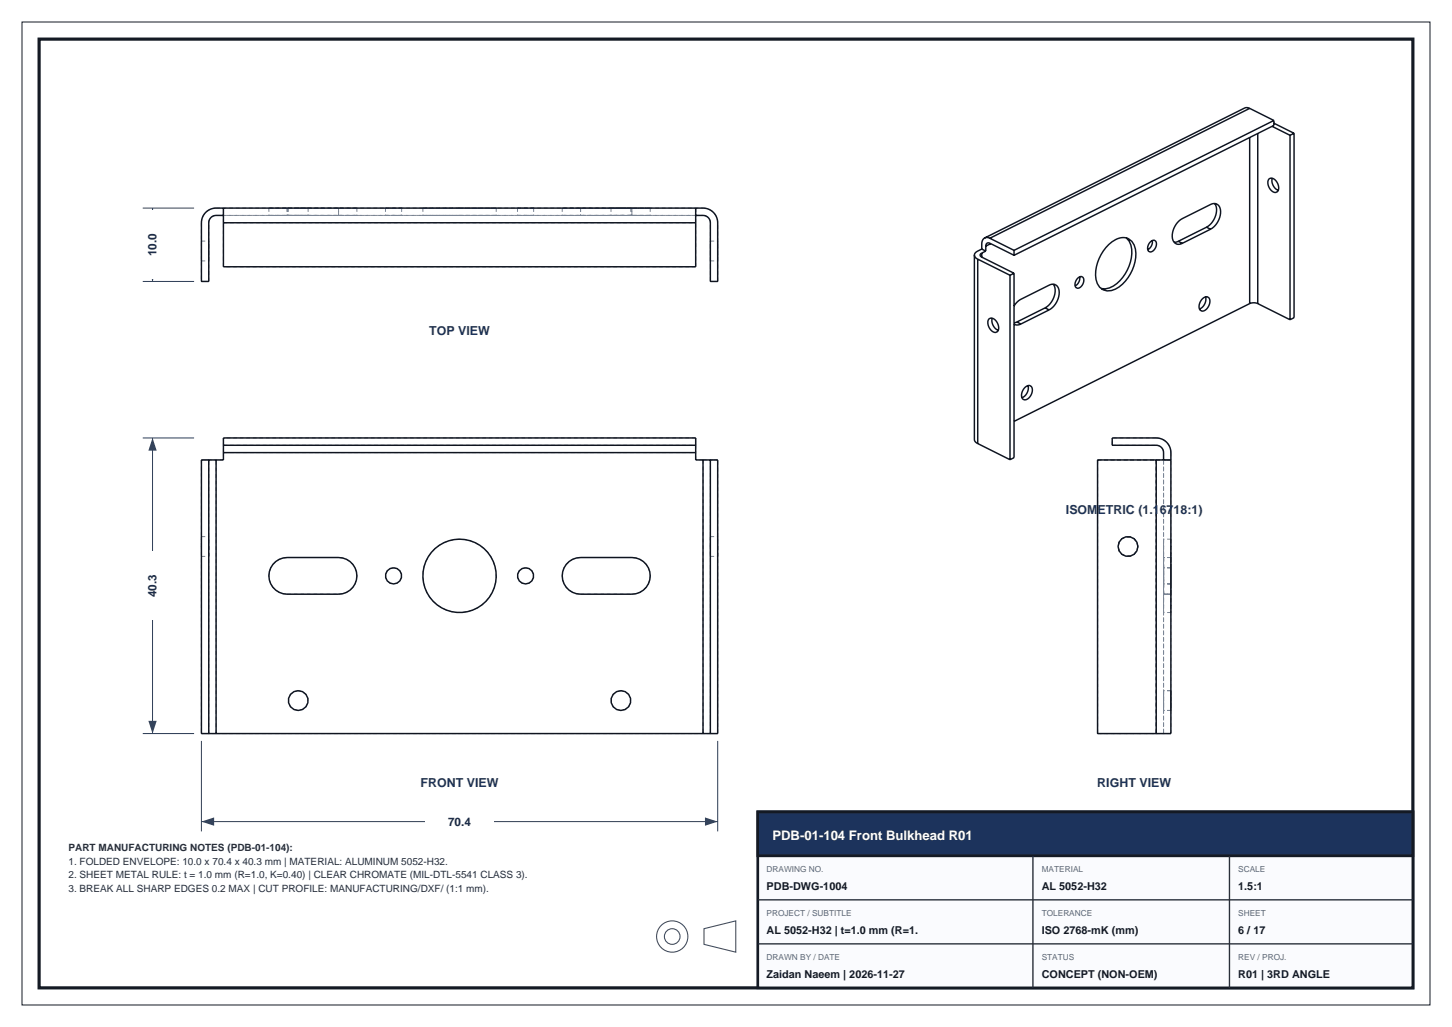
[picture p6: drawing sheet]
<svg xmlns="http://www.w3.org/2000/svg" width="297mm" height="210mm" viewBox="0 0 297 210" stroke-linecap="round" stroke-linejoin="round" font-family="sans-serif">
<path d="M8 8h281v194h-281z" fill="none" stroke="#141a24" stroke-width=".65" stroke-linecap="butt"/>
<path d="M4.5 4.5h288v201h-288z" fill="none" stroke="#141a24" stroke-width=".2"/>
<path d="M155 166h134v36h-134z" fill-rule="evenodd" fill="#fafbfe" stroke="#141a24" stroke-width=".55"/>
<path d="M155 166h134v9h-134z" fill-rule="evenodd" fill="#1c335c" stroke="#141a24" stroke-width=".55"/>
<path d="M211.3 175v27M251.5 175v27M155 193h134M155 184h134" fill="none" stroke="#262e38" stroke-width=".28"/>
<g fill="none" stroke="#404d5c" stroke-width=".22">
<path d="M144 189.9l6.5-1.6v6.4l-6.5-1.6z"/>
<circle cx="137.5" cy="191.5" r="3.2"/>
<circle cx="137.5" cy="191.5" r="1.6"/>
</g>
<g fill="none" stroke="#7a8594" stroke-width=".2" stroke-dasharray=".8 .6" stroke-linecap="butt">
<path d="M41.2 49.3h1.5M41.2 49.3v4.1M41.2 53.4v-4.1M41.2 45.5v12.1M41.2 53.4h1.5M42.7 49.3v4.1M42.7 53.4v-4.1M42.7 57.6v-12.1M42.7 57.6h-1.5M42.7 45.5l.1-.6 .3-.4 .4-.3 .7-.1M44.2 42.5a3 3 0 0 0-3 3M44.2 42.5h99.6"/>
<path d="M44.2 44.1h99.6M45.7 54.5v-9M45.7 44.1v-1.6M45.7 45.5v-1.4M45.7 42.5v1.6M45.7 45.5h96.6M55 44.1h3.7M55 42.5h3.7M55 42.5v1.6M58.7 44.1h10.5M58.7 44.1h-3.7M58.7 42.5h-3.7"/>
<path d="M58.7 42.5h10.5M58.7 42.5v1.6M59 44.1h2M59 42.5h4M59 42.5v1.6M61 44.1h2M61 42.5h-2M63 44.1h-4M63 42.5h-2M63 42.5v1.6M69.2 42.5h-10.5M69.2 44.1h-10.5"/>
<path d="M69.2 44.1h3.8M69.2 42.5h3.8M69.2 42.5v1.6M69.2 44.1v-1.6M73 44.1h-3.8M73 42.5h-3.8M73 42.5v1.6M78.8 44.1h1.7M78.8 42.5h3.3M78.8 42.5v1.6M80.5 44.1h1.6M80.5 42.5h-1.7"/>
<path d="M82.1 44.1h-3.3M82.1 42.5h-1.6M82.1 42.5v1.6M86.5 44.1h7.5M86.5 42.5h15M86.5 42.5v1.6M94 44.1h7.5M94 42.5h-7.5M101.5 44.1h-15M101.5 42.5h-7.5M101.5 42.5v1.6M105.8 44.1h1.7"/>
<path d="M105.8 42.5h3.4M105.8 42.5v1.6M107.5 44.1h1.7M107.5 42.5h-1.7M109.2 44.1h-3.4M109.2 42.5h-1.7M109.2 42.5v1.6M115 44.1h3.8M115 42.5h3.8M115 42.5v1.6M118.8 44.1h10.5M118.8 44.1h-3.8"/>
<path d="M118.8 42.5h-3.8M118.8 42.5h10.5M118.8 42.5v1.6M125 44.1h2M125 42.5h4M125 42.5v1.6M127 44.1h2M127 42.5h-2M129 44.1h-4M129 42.5h-2M129 42.5v1.6M129.3 42.5h-10.5"/>
<path d="M129.3 44.1h-10.5M129.3 44.1h3.7M129.3 42.5h3.7M129.3 42.5v1.6M129.3 44.1v-1.6M133 44.1h-3.7M133 42.5h-3.7M133 42.5v1.6M142.3 54.5v-9M142.3 54.5h-96.6M142.3 45.5v-1.4M142.3 42.5v1.6"/>
<path d="M142.3 44.1h-96.6M145.3 49.3h1.5M145.3 49.3v4.1M145.3 53.4v-4.1M145.3 57.6v-12.1M145.3 45.5l-.1-.4-.3-.6-.4-.3-.7-.1M145.3 57.6h1.5M145.3 53.4h1.5M146.8 49.3v4.1M146.8 53.4v-4.1M146.8 45.5a3 3 0 0 0-3-3M146.8 57.6v-12.1"/>
<path d="M41.2 94v56M41.2 94h3M42.7 94h-1.5M45.7 92.6v-3.1M45.7 89.5v1.5M45.7 91h96.6M45.7 92.6v1.4M45.7 94h-1.5M45.7 92.6h96.6M142.3 89.5h-96.6M142.3 89.5v3.1M142.3 91v-1.5"/>
<path d="M142.3 94v-1.4M143.8 94h3M143.8 94h-1.5M143.8 94v56M145.3 94v56M146.8 94h-1.5M224.5 94h12M224.5 94v56M227.5 91h9M227.5 91v-1.5M236.5 89.5h-9M236.5 91l.7 .2 .4 .3 .3 .6 .1 .5"/>
<path d="M236.5 94h1.5M236.5 94h3M236.5 94v56M238 92.6v1.4M238 94h1.5M238 94v56M239.5 92.6a3 3 0 0 0-3-3.1M239.5 92.6v1.4M239.5 94h-1.5M41.2 111.8v-2.1M41.2 109.7v4.1M41.2 113.8v-2"/>
<path d="M41.2 113.8h1.5M41.2 109.7h1.5M42.7 111.8v2M42.7 113.8v-4.1M42.7 109.7v2.1M58.7 114a3.8 3.8 0 0 0-3.7 3.7 3.8 3.8 0 0 0 3.7 3.8M69.2 114h-10.5M80.5 116.1a1.65 1.65 0 0 0-1.5 2.3 1.65 1.65 0 0 0 2.6 .6 1.65 1.65 0 0 0-.4-2.7l-.7-.2M94 110.2a7.5 7.5 0 0 0-6.7 11 7.5 7.5 0 0 0 12.8 .9 7.5 7.5 0 0 0-5-11.8l-1.1-.1M107.5 116.1a1.65 1.65 0 0 0-1.5 2.3 1.65 1.65 0 0 0 2.6 .6 1.65 1.65 0 0 0-.4-2.7l-.7-.2M118.8 114a3.8 3.8 0 0 0-3.8 3.7 3.8 3.8 0 0 0 3.8 3.8M129.3 114h-10.5"/>
<path d="M145.3 111.8v-2.1M145.3 109.7v4.1M145.3 113.8v-2M145.3 113.8h1.5M145.3 109.7h1.5M146.8 111.8v2M146.8 113.8v-4.1M146.8 109.7v2.1M232.8 111.8a2.02 2.02 0 0 0-2.8-1.9 2.02 2.02 0 0 0-.8 3.2 2.02 2.02 0 0 0 3.3-.5l.3-.8M232.8 111.8a2.02 2.02 0 0 1-2.8 1.8 2.02 2.02 0 0 1-.8-3.2 2.02 2.02 0 0 1 3.3 .5l.3 .9M238 114v7.5M238 110.2v15"/>
<path d="M238 116.1v3.3M238 119.4v-3.3M239.5 114h-1.5M239.5 114v7.5M239.5 110.2h-1.5M239.5 110.2v15M239.5 116.1h-1.5M239.5 116.1v3.3M239.5 119.4v-3.3M239.5 119.4h-1.5M58.7 121.5h10.5M69.2 121.5a3.8 3.8 0 0 0 3.8-3.8 3.8 3.8 0 0 0-3.8-3.7"/>
<path d="M118.8 121.5h10.5M129.3 121.5a3.8 3.8 0 0 0 3.7-3.8 3.8 3.8 0 0 0-3.7-3.7M238 121.5v-7.5M238 121.5h1.5M238 125.2v-15M239.5 121.5h-1.5M239.5 121.5v-7.5M239.5 125.2v-15M239.5 125.2h-1.5M41.2 150h1.5M42.7 150v-56M44.2 150h-3"/>
<path d="M44.2 150h99.6M44.2 150v-56M61 141.2a2.02 2.02 0 0 0-1.9 2.8 2.02 2.02 0 0 0 3.3 .7 2.02 2.02 0 0 0-.5-3.3l-.9-.2M127 141.2a2.03 2.03 0 0 0-1.9 2.8 2.03 2.03 0 0 0 3.3 .7 2.03 2.03 0 0 0-.5-3.3l-.9-.2M145.3 150h1.5M146.8 150v-56M146.8 150h-3M224.5 150h12M224.5 150v-56M236.5 150h1.5M236.5 150h-12M236.5 150v-56"/>
<path d="M238 141.2v4.1M238 145.3v-4.1M238 150v-56M238 150h1.5M239.5 141.2h-1.5M239.5 141.2v4.1M239.5 145.3v-4.1M239.5 150h-1.5M239.5 150v-56M239.5 150h-3M239.5 145.3h-1.5"/>
</g>
<g fill="none" stroke="#0f141f" stroke-width=".3">
<path d="M255.6 22.2l-.5-.2-.5 .1-53.2 26.6M255.6 22.2l5 2.4M255.6 22.2l-53.1 26.5M255.6 28.1v34M257.3 27.3v34.8M259.6 36.6a.92 .92 0 0 1 1.4 .4 1.74 1.74 0 0 1 .1 2.3 1.84 1.84 0 0 1-1.8-2zM260.2 25.8l3.7 1.9M260.2 36.4v.2a2.16 2.16 0 0 0 1.3 2.3M260.6 24.6v1l-53.2 26.6M260.6 24.6l-53.2 26.6M260.6 25.2l4.1 2.1M263.9 27.7v37.7"/>
<path d="M264.7 27.3l-.8 .4M264.7 27.3v37.7l-.8 .4M45.7 42.5v3M45.7 44.1h-2l-.6 .4-.4 .7v12.4h-1.5v-12.1a3 3 0 0 1 3-3h99.6a3 3 0 0 1 3 3v12.1h-1.5v-12.4l-.3-.6-.7-.5h-2M45.7 45.5v9h96.6v-9M45.7 45.5h96.6M142.3 42.5v3M199.3 52.2l.2 .4 .5 .4M199.3 52.2v37.7l.2 .4 .5 .4M200 53l6.6 3.3M200 53v37.7M200.8 50.9l-1.1 .7-.4 .6"/>
<path d="M200.8 51.8l-.3 .4 .3 .4M200.8 51.8v.8M200.8 50.9l.8 .4M200.8 52.6l6.6 3.3M201.4 48.7l-.5 .7-.1 1.5M201.4 48.7l.5-.1 .6 .1M201.6 50.3l.3-.5 .5-.1 5 2.5M201.6 50.3v1M201.6 51.3l-.8 .5M202.5 48.7l4.9 2.5M202.7 49.8l-1.1 .5M206.6 56.3v37.7"/>
<path d="M207.4 51.2v1M207.4 55.9v37.7l-.8 .4M207.4 55.9l-.8 .4M215.4 58.1a3.8 3.8 0 0 1-1.3 4.6l-.3 .3M220.5 56.9l.7-.4a.7 .7 0 0 1 .5 1.2 1.42 1.42 0 0 1-1.5 1.2 1.45 1.45 0 0 1 .3-2zM220.8 56.6l-.1 1.1-.8 .8M226.8 50a4.7 4.7 0 0 1 2.5-1.4h.4a2.47 2.47 0 0 1 2.5 2.3 8.4 8.4 0 0 1-4 8.2 2.58 2.58 0 0 1-4-2 8.5 8.5 0 0 1 2.6-7.1zM230.4 48.7a4.8 4.8 0 0 1 .8 4.9 8.1 8.1 0 0 1-4.3 5.3l-.8 .2-.9-.1M235.3 49.4l.7-.3a.7 .7 0 0 1 .5 1.1 1.42 1.42 0 0 1-1.4 1.3 1.45 1.45 0 0 1 .2-2.1zM235.7 49.2l-.2 1.1-.7 .7M241 49.3l-.8 .2M241 49.3l.8 .5"/>
<path d="M246.8 46.5l-5.8 2.8M246.8 46.5l.8 .4M247.6 46.9a4 4 0 0 0 1.9-4.5 1.17 1.17 0 0 0-1.1-.8l-.8 .2-5.8 2.9a4 4 0 0 0-1.9 4.5 1.17 1.17 0 0 0 1.2 .8l.7-.2M247.6 46.9l-5.8 2.9M248.5 41.6a3.8 3.8 0 0 1-1.4 4.7l-.3 .2M202.3 65.2a.92 .92 0 0 1 1.4 .4 1.74 1.74 0 0 1 .2 2.3 1.84 1.84 0 0 1-1.8-1.9zM203 65.1l-.1 .1a2.16 2.16 0 0 0 1.3 2.3M207.4 62.6l.6-.8 .7-.5 6.1-3.1a1.34 1.34 0 0 1 1.4 .2 1.34 1.34 0 0 1 .5 1.3 4.3 4.3 0 0 1-2.1 3.7M208 65.8l-.6 .2M208 65.8l.8 .5M208.8 66.3a1.28 1.28 0 0 1-1.4 0M209.7 79.2l.8-.4a.77 .77 0 0 1 .7 1.1 1.8 1.8 0 0 1-1.8 1.8 1.78 1.78 0 0 1 .3-2.5z"/>
<path d="M210.3 78.9a2.15 2.15 0 0 1-1.3 2.4M213.8 63l-5.8 2.8M213.8 63l.8 .4M214.6 63.4l-5.8 2.9M246 61.1l.8-.4a.77 .77 0 0 1 .7 1.1 1.8 1.8 0 0 1-1.8 1.8 1.78 1.78 0 0 1 .3-2.5zM246.6 60.7a2.15 2.15 0 0 1-1.3 2.5M255.6 62.1l.8-.2 .9 .2M255.6 62.1l-48.2 24.1M257.3 62.1l6.6 3.3M42.7 94h1.5M42.7 94h-1.5v56h1.5M42.7 94v56"/>
<path d="M44.2 94v56M45.7 91v1.6M45.7 91v-1.5h96.6v1.5M45.7 92.6v1.4h-1.5M45.7 91h96.6M45.7 92.6h96.6M142.3 91v1.6M142.3 92.6v1.4h1.5M143.8 94h1.5M143.8 94v56M145.3 94h1.5v56h-1.5M145.3 94v56"/>
<path d="M200 90.7l6.6 3.3M236.5 94h3M236.5 94h-12v56h12M236.5 94v56M238 94l-.1-1.9-.5-.7-.6-.3-9.3-.1v-1.5h9a3 3 0 0 1 3 3.1v57.4h-3M55.8 115.4a3.8 3.8 0 0 1 2.9-1.4h10.5a3.8 3.8 0 0 1 3.8 3.7 3.8 3.8 0 0 1-3.8 3.8h-10.5a3.8 3.8 0 0 1-3.3-2.1 3.8 3.8 0 0 1 .4-4zM116.4 114.8l1.5-.7 .9-.1h10.5a3.8 3.8 0 0 1 3.7 3.7 3.8 3.8 0 0 1-3.7 3.8h-10.5a3.8 3.8 0 0 1-3.6-2.5 3.8 3.8 0 0 1 1.2-4.2zM42.7 150h1.5M44.2 150h99.6M143.8 150h1.5"/>
<circle cx="80.5" cy="117.8" r="1.65"/>
<circle cx="94" cy="117.8" r="7.5"/>
<circle cx="107.5" cy="117.8" r="1.65"/>
<circle cx="230.7" cy="111.7" r="2.03"/>
<circle cx="61" cy="143.2" r="2.03"/>
<circle cx="127" cy="143.2" r="2.02"/>
</g>
<path d="M41.2 151.5v18.5M146.8 151.5v18.5M41.2 168h105.6" fill="none" stroke="#293d5c" stroke-width=".2"/>
<g fill="#293d5c">
<path d="M41.2 168l2.6-.9v1.7z"/>
<path d="M144.2 167.1l2.6 .9-2.6 .8z"/>
</g>
<path d="M87 166h14v3.8h-14z" fill-rule="evenodd" fill="#fff"/>
<path d="M29.2 89.5h10.5M31.2 89.5v60.5M29.2 150h10.5" fill="none" stroke="#293d5c" stroke-width=".2"/>
<g fill="#293d5c">
<path d="M30.4 147.4h1.6l-.8 2.6z"/>
<path d="M31.2 89.5l.8 2.6h-1.6z"/>
</g>
<path d="M29.2 112.8h3.8v14h-3.8z" fill-rule="evenodd" fill="#fff"/>
<path d="M29.2 57.6h10.5M29.2 42.5h10.5M31.2 42.5v15.1" fill="none" stroke="#293d5c" stroke-width=".2"/>
<g fill="#293d5c">
<path d="M30.4 54.9h1.6l-.8 2.7z"/>
<path d="M31.2 42.5l.8 2.7h-1.6z"/>
</g>
<path d="M29.2 43h3.8v14h-3.8z" fill-rule="evenodd" fill="#fff"/>
<text font-size="2.7" fill="#fff" x="158" y="171.8">PDB-01-104 Front Bulkhead R01</text>
<g font-size="2.5" fill="#1c335c">
<text x="87.8" y="68.6">TOP VIEW</text>
<text x="218" y="105">ISOMETRIC (1.16718:1)</text>
<text x="86" y="161">FRONT VIEW</text>
<text x="224.4" y="161">RIGHT VIEW</text>
</g>
<g font-size="2.4" fill="#1a2942">
<text x="32" y="52.4" transform="rotate(-90 32 52.4)">10.0</text>
<text x="32" y="122.1" transform="rotate(-90 32 122.1)">40.3</text>
<text x="91.7" y="168.8">70.4</text>
</g>
<g font-size="2.2" fill="#141a24">
<text x="156.8" y="182">PDB-DWG-1004</text>
<text x="213.1" y="182">AL 5052-H32</text>
<text x="253.3" y="182">1.5:1</text>
<text x="156.8" y="191">AL 5052-H32 | t=1.0 mm (R=1.</text>
<text x="213.1" y="191">ISO 2768-mK (mm)</text>
<text x="253.3" y="191">6 / 17</text>
<text x="156.8" y="200">Zaidan Naeem | 2026-11-27</text>
<text x="213.1" y="200">CONCEPT (NON-OEM)</text>
<text x="253.3" y="200">R01 | 3RD ANGLE</text>
</g>
<g font-size="2" fill="#242e3d">
<text x="14" y="174">PART MANUFACTURING NOTES (PDB-01-104):</text>
<text x="14" y="176.8">1. FOLDED ENVELOPE: 10.0 x 70.4 x 40.3 mm | MATERIAL: ALUMINUM 5052-H32.</text>
<text x="14" y="179.6">2. SHEET METAL RULE: t = 1.0 mm (R=1.0, K=0.40) | CLEAR CHROMATE (MIL-DTL-5541 CLASS 3).</text>
<text x="14" y="182.4">3. BREAK ALL SHARP EDGES 0.2 MAX | CUT PROFILE: MANUFACTURING/DXF/ (1:1 mm).</text>
</g>
<g font-size="1.7" fill="#59667a">
<text x="156.8" y="178.3">DRAWING NO.</text>
<text x="213.1" y="178.3">MATERIAL</text>
<text x="253.3" y="178.3">SCALE</text>
<text x="156.8" y="187.3">PROJECT / SUBTITLE</text>
<text x="213.1" y="187.3">TOLERANCE</text>
<text x="253.3" y="187.3">SHEET</text>
<text x="156.8" y="196.3">DRAWN BY / DATE</text>
<text x="213.1" y="196.3">STATUS</text>
<text x="253.3" y="196.3">REV / PROJ.</text>
</g>
</svg>
